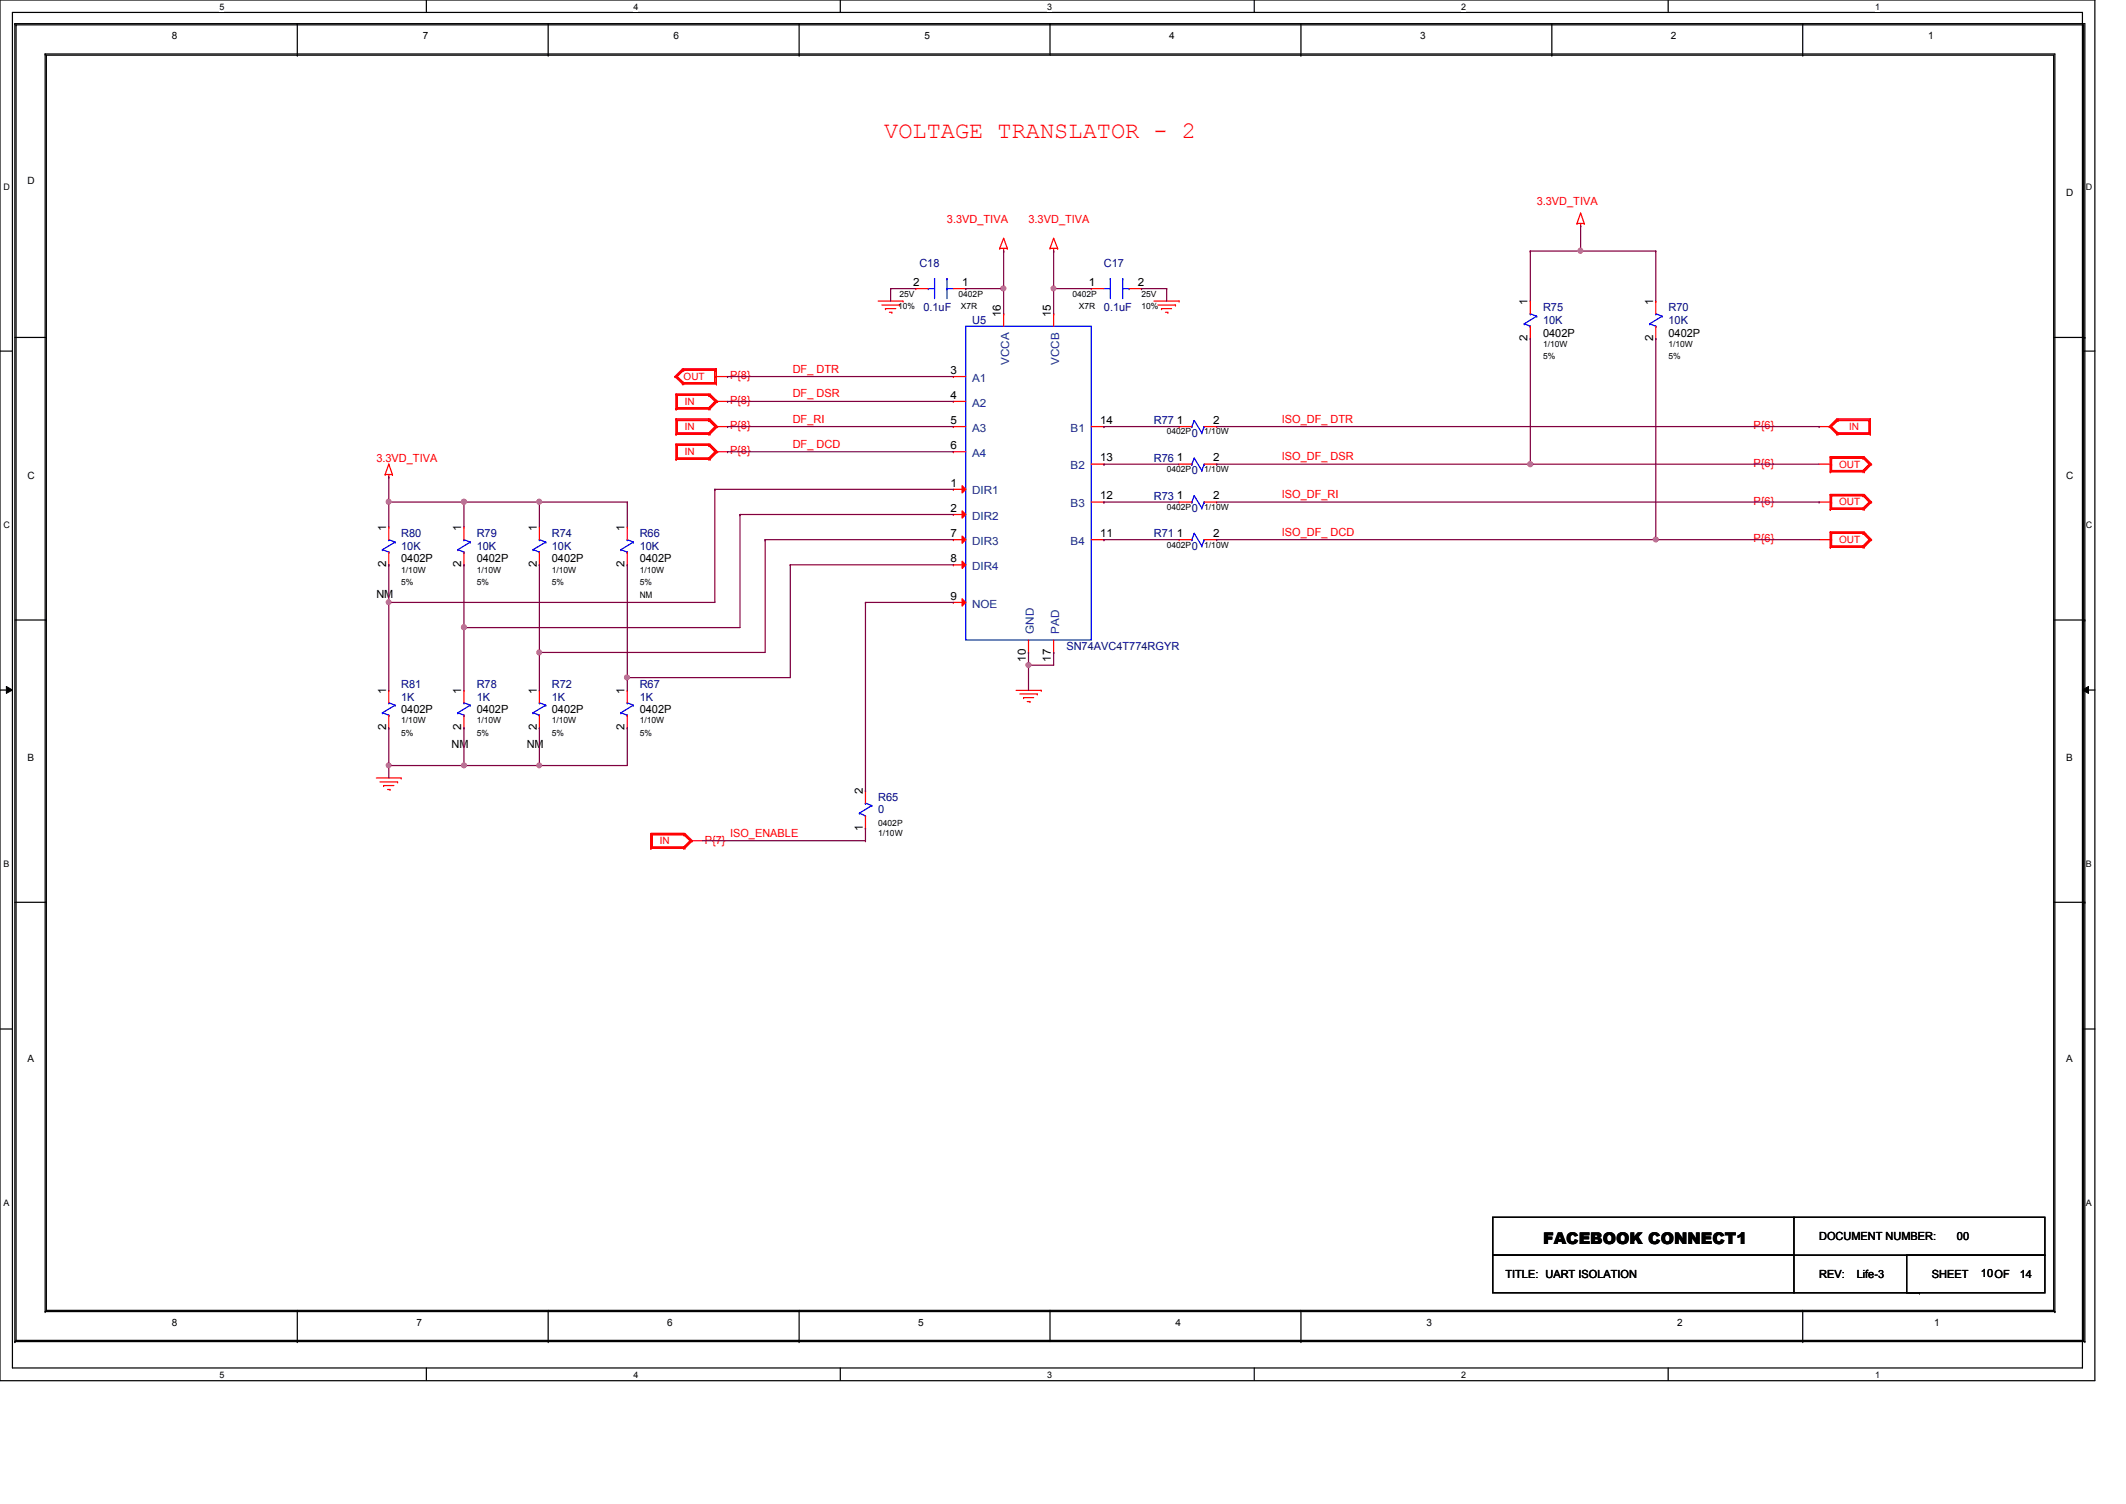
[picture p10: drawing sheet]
<svg xmlns="http://www.w3.org/2000/svg" width="297mm" height="210mm" viewBox="0 0 297 210" stroke-linecap="round" stroke-linejoin="round" font-family="sans-serif">
<path d="M0 0h292.7v192.8h-292.7zM1.7 1.7h289.2v189.3h-289.2z" fill="none" stroke="#000" stroke-width=".17"/>
<g fill="#fff">
<path d="M30.6 .2h.7v1.4h-.7z"/>
<path d="M30.6 191.2h.7v1.4h-.7z"/>
</g>
<path d="M59.6 0v1.7M59.6 191v1.7" fill="none" stroke="#000" stroke-width=".17"/>
<g fill="#fff">
<path d="M88.5 .2h.7v1.4h-.7z"/>
<path d="M88.5 191.2h.7v1.4h-.7z"/>
</g>
<path d="M117.4 0v1.7M117.4 191v1.7" fill="none" stroke="#000" stroke-width=".17"/>
<g fill="#fff">
<path d="M146.3 .2h.7v1.4h-.7z"/>
<path d="M146.3 191.2h.7v1.4h-.7z"/>
</g>
<path d="M175.2 0v1.7M175.2 191v1.7" fill="none" stroke="#000" stroke-width=".17"/>
<g fill="#fff">
<path d="M204.1 .2h.7v1.4h-.7z"/>
<path d="M204.1 191.2h.7v1.4h-.7z"/>
</g>
<path d="M233 0v1.7M233 191v1.7" fill="none" stroke="#000" stroke-width=".17"/>
<g fill="#fff">
<path d="M262 .2h.6v1.4h-.6z"/>
<path d="M262 191.2h.6v1.4h-.6z"/>
<path d="M.5 25.4h.9v1.4h-.9z"/>
<path d="M291.4 25.4h.9v1.4h-.9z"/>
<path d="M.5 72.6h.9v1.4h-.9z"/>
<path d="M291.4 72.6h.9v1.4h-.9z"/>
</g>
<path d="M0 49h1.7M290.9 49h1.8" fill="none" stroke="#000" stroke-width=".17"/>
<g fill="#fff">
<path d="M.5 120h.8v1.4h-.8z"/>
<path d="M291.4 120h.8v1.4h-.8z"/>
</g>
<path d="M0 96.4h1.7M290.9 96.4h1.8" fill="none" stroke="#000" stroke-width=".17"/>
<path d="M.9 95.8l.8 .6-.8 .4zM290.9 96.4l.9-.6v1z" fill="#000"/>
<path d="M.9 95.8l.8 .6-.8 .4zM290.9 96.4l.9-.6v1z" fill="none" stroke="#000" stroke-width=".14"/>
<g fill="#fff">
<path d="M.5 167.3h.8v1.4h-.8z"/>
<path d="M291.4 167.3h.8v1.4h-.8z"/>
</g>
<g fill="none" stroke="#000" stroke-width=".17">
<path d="M2.1 3.3h.1M2.1 3.3h289.2v184M2.1 3.3v184M2.2 3.5h.1M2.2 3.5v183.7M2.2 3.5h288.9v183.7M6.3 7.5h.1M6.3 7.5v175.6M6.3 7.5h280.8v175.6M6.5 7.7h.1M6.5 7.7h280.4v175.3M6.5 7.7v175.3"/>
<path d="M41.5 7.7h.1M41.5 3.3v4.4M76.6 7.7h.1M76.6 3.3v4.4M111.6 7.7h.1M111.6 3.3v4.4M146.7 3.3h.1M146.7 3.3v4.4M181.7 7.7h.1M181.7 3.3v4.4M216.8 7.7h.1M216.8 3.3v4.4"/>
<path d="M251.8 7.7h.1M251.8 3.3v4.4M2.1 47.1h4.4M6.5 47.1h.1M286.9 47.1h4.4M291.3 47.1h.1M2.1 86.6h4.4M6.5 86.6h.1M286.9 86.6h4.4M291.3 86.6h.1M2.1 126h4.4M6.5 126h.1"/>
<path d="M286.9 126h4.4M291.3 126h.1M0 143.7h1.7M290.9 143.7h1.8M208.5 170h77.2v5.3h-77.2zM208.5 175.3h42.1v5.2h-42.1zM250.6 170h.1M250.6 170v5.3M266.4 175.3h19.3v5.2h-19.3zM2.1 187.3h.1M2.1 187.3h289.2M2.2 187.2h.1"/>
<path d="M2.2 187.2h288.9M6.3 183.1h.1M6.3 183.1h280.8M6.5 183h.1M6.5 183h280.4M41.5 187.3h.1M41.5 183v4.3M76.6 187.3h.1M76.6 183v4.3M111.6 187.3h.1M111.6 183v4.3M146.7 183h.1"/>
<path d="M146.7 183v4.3M181.7 187.3h.1M181.7 183v4.3M250.6 180.5h17.5M251.8 187.3h.1M251.8 183v4.3M268.1 180.5h.1M286.9 183h.1M287.1 183.1h.1M291.1 187.2h.1M291.3 187.3h.1"/>
</g>
<g fill="none" stroke="#f00" stroke-width=".17">
<path d="M139.7 34.7h.1M139.7 34.7h1M140.2 35.1h.1M140.2 33.3h.1M140.2 34.7v.4M140.2 33.3l-.5 1.4M140.2 33.3l.5 1.4M140.7 34.7h.1M146.7 34.7h.1M146.7 34.7h1M147.2 35.1h.1M147.2 33.3h.1"/>
<path d="M147.2 34.7v.4M147.2 33.3l-.5 1.4M147.2 33.3l.5 1.4M147.7 34.7h.1M220.3 31.2h.1M220.3 31.2h1M220.8 31.5h.1M220.8 29.8h.1M220.8 31.2v.3M220.8 29.8l-.5 1.4M220.8 29.8l.5 1.4M221.3 31.2h.1"/>
<path d="M94.3 52.6h.1M94.3 52.6l1 1M94.4 58.5h.1M94.4 55h.1M94.4 57.1h.1M94.4 52.6h.1M94.4 58.5h4.8M94.4 55v2.1M94.4 58.5v2.1M94.4 55h4.8M94.4 57.1h4.8M94.4 52.6l1.1 1"/>
<path d="M94.4 52.6l1.1 .8M94.6 58.7h.1M94.6 55.2h.1M94.6 56.9h.1M94.6 52.6h.1M94.6 58.7h4.4M94.6 55.2v1.7M94.6 58.7v1.8M94.6 55.2h4.4M94.6 56.9h4.4M94.6 52.6l.9 .8M95.3 51.5h.1"/>
<path d="M95.3 53.6h.1M95.3 51.5h4.8M95.3 53.6h4.8M95.3 51.5l-1 1.1M95.5 51.7h.1M95.5 53.4h.1M95.5 51.5h.1M95.5 53.6h.1M95.5 51.7l-.9 .9M95.5 51.7h4.4M95.5 53.4h4.4M95.5 51.7l-1.1 .9"/>
<path d="M95.5 51.5l-1.1 1.1M99 58.7h.1M99 58.5h.1M99 55.2h.1M99 56.9h.1M99 55h.1M99 57.1h.1M99 58.7l.9 .9M99 58.7l1.1 .9M99 58.5l1.1 1.1M99 55.2l.9 .8M99 55.2l1.1 .8"/>
<path d="M99 55l1.1 1M99.2 58.5h.1M99.2 55h.1M99.2 57.1h.1M99.2 58.5l1 1.1M99.2 55l1 1M99.9 59.6h.1M99.9 56h.1M99.9 52.6h.1M99.9 51.7h.1M99.9 53.4h.1M99.9 59.6h1.7"/>
<path d="M99.9 59.6l-.9 .9M99.9 56h1.7M99.9 56l-.9 .9M99.9 52.6h1.7M99.9 51.7v1.7M100.1 59.6h.1M100.1 56h.1M100.1 51.5h.1M100.1 53.6h.1M100.1 59.6l-1.1 1M100.1 59.6l-1.1 .9M100.1 56l-1.1 1.1"/>
<path d="M100.1 56l-1.1 .9M100.1 51.5v2.1M100.2 59.6h.1M100.2 56h.1M100.2 59.6l-1 1M100.2 56l-1 1.1M122.7 42h3.5M123.2 42.6h2.4M123.7 43.1h.1M123.7 43.1h1.4M124.2 43.6h.4M124.6 43.6h.1"/>
<path d="M125.6 42.6h.1M126.2 42h.1M127.9 40.3h.1M127.9 40.3h1.8M133.2 40.3h1.7M134.9 40.3h.1M161.2 42h3.5M161.8 42.6h2.4M162.3 43.1h.1M162.3 43.1h1.4M162.8 43.6h.4M163.2 43.6h.1"/>
<path d="M164.2 42.6h.1M164.7 42h.1M164.7 59.6h.1M164.7 59.6h1.8M168.2 59.6h1.8M170 59.6h.1M213.8 42h.1M213.8 47.3h.1M213.8 42v1.8M213.8 45.6v1.7M254.1 59.6h1.8M255.5 59.6h.1"/>
<path d="M255.5 59.6l1.1 1M255.7 59.6h.1M255.7 59.6l1.1 1M255.7 59.6l1.1 .9M255.9 59.6h.1M255.9 59.6l.9 .9M256.6 58.5h.1M256.6 58.5h4.7M256.6 58.5l-1.1 1.1M256.8 58.7h.1M256.8 58.5h.1M256.8 58.7h4.3"/>
<path d="M256.8 58.7l-.9 .9M256.8 58.7l-1.1 .9M256.8 58.5l-1.1 1.1M261.1 58.7h.1M261.1 58.7v1.8M261.3 58.5h.1M261.3 58.5v2.1M53.8 66.3h.1M53.8 66.3h1M54.3 66.6h.1M54.3 64.8h.1M54.3 73.6h.1"/>
<path d="M54.3 78.9h.1M54.3 66.3v.3M54.3 73.6v1.8M54.3 77.1v1.8M54.3 64.8l-.5 1.5M54.3 64.8l.5 1.5M54.8 66.3h.1M87.6 73.6h.1M87.6 78.9h.1M87.6 73.6v1.8M87.6 77.1v1.8M94.4 60.6h.1"/>
<path d="M94.4 62h.1M94.4 64.1h.1M94.4 62v2.1M94.4 60.6h4.8M94.4 62h4.8M94.4 64.1h4.8M94.6 60.5h.1M94.6 62.2h.1M94.6 64h.1M94.6 62.2v1.8M94.6 60.5h4.4M94.6 64h4.4"/>
<path d="M94.6 62.2h4.4M99 60.5h.1M99 60.6h.1M99 62.2h.1M99 64h.1M99 62h.1M99 64.1h.1M99 62.2l.9 .9M99 62.2l1.1 .9M99 62l1.1 1.1M99.2 60.6h.1M99.2 62h.1"/>
<path d="M99.2 64.1h.1M99.2 62l1 1.1M99.9 63.1h.1M99.9 63.1h1.7M99.9 63.1l-.9 .9M100.1 63.1h.1M100.1 63.1l-1.1 1M100.1 63.1l-1.1 .9M100.2 63.1h.1M100.2 63.1l-1 1M164.7 75.4h.1M164.7 64.8h.1"/>
<path d="M164.7 64.8h1.8M164.7 75.4h1.8M168.2 64.8h1.8M168.2 75.4h1.8M170 75.4h.1M170 64.8h.1M254.1 64.8h1.8M254.1 70.1h1.8M254.1 75.4h1.8M255.7 63.8h.1M255.7 65.9h.1M255.7 69h.1"/>
<path d="M255.7 71.1h.1M255.7 74.3h.1M255.7 76.4h.1M255.7 63.8h4.7M255.7 63.8v2.1M255.7 69v2.1M255.7 74.3v2.1M255.7 65.9h4.7M255.7 69h4.7M255.7 71.1h4.7M255.7 74.3h4.7M255.7 76.4h4.7"/>
<path d="M255.9 64.8h.1M255.9 64h.1M255.9 65.7h.1M255.9 70.1h.1M255.9 69.2h.1M255.9 71h.1M255.9 75.4h.1M255.9 74.5h.1M255.9 76.2h.1M255.9 64h4.4M255.9 64v1.7M255.9 69.2v1.8"/>
<path d="M255.9 74.5v1.7M255.9 65.7h4.4M255.9 69.2h4.4M255.9 71h4.4M255.9 74.5h4.4M255.9 76.2h4.4M256.6 60.6h.1M256.6 60.6h4.7M256.8 60.5h.1M256.8 60.6h.1M256.8 60.5h4.3M260.3 64h.1"/>
<path d="M260.3 65.7h.1M260.3 63.8h.1M260.3 65.9h.1M260.3 69.2h.1M260.3 71h.1M260.3 69h.1M260.3 71.1h.1M260.3 74.5h.1M260.3 76.2h.1M260.3 74.3h.1M260.3 76.4h.1M260.3 64l.8 .8"/>
<path d="M260.3 64l1 .8M260.3 63.8l1 1M260.3 69.2l.8 .9M260.3 69.2l1 .9M260.3 69l1 1.1M260.3 74.5l.8 .9M260.3 74.5l1 .9M260.3 74.3l1 1.1M260.4 63.8h.1M260.4 65.9h.1M260.4 69h.1M260.4 71.1h.1"/>
<path d="M260.4 74.3h.1M260.4 76.4h.1M260.4 63.8l1.1 1M260.4 69l1.1 1.1M260.4 74.3l1.1 1.1M261.1 64.8h.1M261.1 70.1h.1M261.1 60.5h.1M261.1 75.4h.1M261.1 64.8l-.8 .9M261.1 70.1l-.8 .9M261.1 75.4l-.8 .8"/>
<path d="M261.3 64.8h.1M261.3 70.1h.1M261.3 60.6h.1M261.3 75.4h.1M261.3 64.8l-1 1.1M261.3 64.8l-1 .9M261.3 70.1l-1 1M261.3 70.1l-1 .9M261.3 75.4l-1 1M261.3 75.4l-1 .8M261.5 64.8h.1M261.5 70.1h.1"/>
<path d="M261.5 75.4h.1M261.5 64.8l-1.1 1.1M261.5 70.1l-1.1 1M261.5 75.4l-1.1 1M54.3 96.4h.1M54.3 96.4v1.7M54.3 99.9v1.7M64.8 96.4h.1M64.8 96.4v1.7M64.8 99.9v1.7M75.4 96.4h.1M75.4 96.4v1.7"/>
<path d="M75.4 99.9v1.7M141.9 96.4h3.6M142.5 96.9h2.4M143 97.4h.1M143 97.4h1.4M143.5 98h.4M143.9 98h.1M144.9 96.9h.1M145.5 96.4h.1M52.6 108.6h3.4M53.1 109.2h2.4M53.6 109.7h.1"/>
<path d="M53.6 109.7h1.4M54.1 110.2h.4M54.3 101.6h.1M54.5 110.2h.1M55.5 109.2h.1M56 108.6h.1M64.8 101.6h.1M75.4 101.6h.1M90.9 116.4h.1M90.9 118.4h.1M90.9 116.4h4.8M90.9 116.4v2"/>
<path d="M90.9 118.4h4.8M91.1 116.5h.1M91.1 118.3h.1M91.1 116.5h4.4M91.1 116.5v1.8M91.1 118.3h4.4M95.5 116.5h.1M95.5 118.3h.1M95.5 116.4h.1M95.5 118.4h.1M95.5 116.5l.9 .9M95.5 116.5l1.1 .9"/>
<path d="M95.5 116.4l1.1 1M95.7 116.4h.1M95.7 118.4h.1M95.7 116.4l1 1M96.4 117.4h.1M96.4 117.4h1.7M96.4 117.4l-.9 .9M96.6 117.4h.1M96.6 117.4l-1.1 1M96.6 117.4l-1.1 .9M96.7 117.4h.1M96.7 117.4l-1 1"/>
<path d="M120.9 115.7h.1M120.9 110.4h.1M120.9 110.4v1.7M120.9 113.9v1.8"/>
</g>
<g fill="none" stroke="#00f" stroke-width=".17">
<path d="M130.6 38.9h.1M130.6 38.9v2.8M132.3 38.9h.1M132.3 38.9v2.8M129.7 40.3h.1M129.7 40.3h.9M132.3 40.3h.1M132.3 40.3h.9M134.9 45.6h17.5v43.8h-17.5zM166.5 59.6h.1M166.8 58.7h.1M166.8 58.7l-.3 .9"/>
<path d="M166.8 58.7l1.1 1.8M168.2 59.6h.1M168.2 59.6l-.3 .9M212.9 45.2h.1M212.9 45.2l.9 .4M213.8 45.6h.1M213.8 43.8h.1M213.8 43.8l.9 .4M214.7 44.2h.1M214.7 44.2l-1.8 1M53.4 76.8h.1M53.4 76.8l.9 .3"/>
<path d="M54.3 77.1h.1M54.3 75.4h.1M54.3 75.4l.9 .3M55.2 75.7h.1M55.2 75.7l-1.8 1.1M86.7 76.8h.1M86.7 76.8l.9 .3M87.6 77.1h.1M87.6 75.4h.1M87.6 75.4l.9 .3M88.5 75.7h.1M88.5 75.7l-1.8 1.1"/>
<path d="M166.5 75.4h.1M166.5 64.8h.1M166.8 74.5h.1M166.8 64h.1M166.8 74.5l-.3 .9M166.8 74.5l1.1 1.7M166.8 64l-.3 .8M166.8 64l1.1 1.7M167.9 76.2h.1M167.9 60.5h.1M167.9 65.7h.1M168.2 75.4h.1"/>
<path d="M168.2 64.8h.1M168.2 75.4l-.3 .8M168.2 64.8l-.3 .9M53.4 99.5h.1M53.4 99.5l.9 .4M54.3 99.9h.1M54.3 98.1h.1M54.3 98.1l.9 .4M55.2 98.5h.1M55.2 98.5l-1.8 1M64 99.5h.1M64 99.5l.8 .4"/>
<path d="M64.8 99.9h.1M64.8 98.1h.1M64.8 98.1l.9 .4M65.7 98.5h.1M65.7 98.5l-1.7 1M74.5 99.5h.1M74.5 99.5l.9 .4M75.4 99.9h.1M75.4 98.1h.1M75.4 98.1l.8 .4M76.2 98.5h.1M76.2 98.5l-1.7 1"/>
<path d="M120.1 113.5h.1M120.1 113.5l.8 .4M120.9 112.1h.1M120.9 113.9h.1M120.9 112.1l.9 .4M121.8 112.5h.1M121.8 112.5l-1.7 1"/>
</g>
<path d="M134.4 67.8l.5 .5-.5 .5z" fill="#f00"/>
<path d="M133.2 68.3h.1M133.2 68.3h1.7M134.4 67.8l.5 .5-.5 .5z" fill="none" stroke="#f00" stroke-width=".17"/>
<path d="M134.4 71.3l.5 .5-.5 .5z" fill="#f00"/>
<path d="M133.2 52.6h.1M133.2 56h.1M133.2 59.6h.1M133.2 52.6h1.7M133.2 56h1.7M133.2 59.6h1.7M133.2 71.8h.1M133.2 63.1h.1M133.2 71.8h1.7M133.2 63.1h1.7M134.4 71.3l.5 .5-.5 .5z" fill="none" stroke="#f00" stroke-width=".17"/>
<path d="M134.4 83.6l.5 .5-.5 .5z" fill="#f00"/>
<path d="M133.2 84.1h.1M133.2 84.1h1.7M134.4 83.6l.5 .5-.5 .5z" fill="none" stroke="#f00" stroke-width=".17"/>
<path d="M134.4 74.8l.5 .6-.5 .5z" fill="#f00"/>
<path d="M133.2 75.4h.1M133.2 75.4h1.7M134.4 74.8l.5 .6-.5 .5z" fill="none" stroke="#f00" stroke-width=".17"/>
<path d="M134.4 78.4l.5 .5-.5 .5z" fill="#f00"/>
<g fill="none" stroke="#f00" stroke-width=".17">
<path d="M140.2 43.8h.1M140.2 43.8v1.8M147.2 43.8h.1M147.2 43.8v1.8M152.4 40.3h.1M152.4 59.6h1.8M152.4 40.3h1.8M154.2 59.6h.1M157.7 40.3h1.8M159.5 40.3h.1M231.3 42h.1M231.3 47.3h.1"/>
<path d="M231.3 42v1.8M231.3 45.6v1.7M64.8 73.6h.1M64.8 78.9h.1M64.8 73.6v1.8M64.8 77.1v1.8M75.4 73.6h.1M75.4 78.9h.1M75.4 73.6v1.8M75.4 77.1v1.8M133.2 78.9h.1M133.2 78.9h1.7"/>
<path d="M134.4 78.4l.5 .5-.5 .5zM152.4 75.4h1.8M152.4 70.1h1.8M152.4 64.8h1.8M154.2 75.4h.1M154.2 70.1h.1M154.2 64.8h.1M164.7 70.1h.1M164.7 70.1h1.8M168.2 70.1h1.8M170 70.1h.1M87.6 96.4h.1"/>
<path d="M87.6 96.4v1.7M87.6 99.9v1.7M143.7 91.1h.1M143.7 89.4v1.7M147.2 91.1h.1M147.2 89.4v1.7M87.6 101.6h.1"/>
</g>
<g fill="none" stroke="#00f" stroke-width=".17">
<path d="M155.1 38.9h.1M155.1 38.9v2.8M156.8 38.9h.1M156.8 38.9v2.8M154.2 40.3h.9M155.1 40.3h.1M156.8 40.3h.9M157.7 40.3h.1M230.5 45.2h.1M230.5 45.2l.8 .4M231.3 45.6h.1M231.3 43.8h.1"/>
<path d="M231.3 43.8l.9 .4M232.2 44.2h.1M232.2 44.2l-1.7 1M64 76.8h.1M64 76.8l.8 .3M64.8 77.1h.1M64.8 75.4h.1M64.8 75.4l.9 .3M65.7 75.7h.1M65.7 75.7l-1.7 1.1M74.5 76.8h.1M74.5 76.8l.9 .3"/>
<path d="M75.4 77.1h.1M75.4 75.4h.1M75.4 75.4l.8 .3M76.2 75.7h.1M76.2 75.7l-1.7 1.1M166.5 70.1h.1M166.8 69.2h.1M166.8 69.2l-.3 .9M166.8 69.2l1.1 1.8M167.9 71h.1M168.2 70.1h.1M168.2 70.1l-.3 .9"/>
<path d="M86.7 99.5h.1M86.7 99.5l.9 .4M87.6 99.9h.1M87.6 98.1h.1M87.6 98.1l.9 .4M88.5 98.5h.1M88.5 98.5l-1.8 1"/>
</g>
<path d="M101.6 59.6h.1M101.6 59.6h31.6M101.6 63.1h.1M101.6 63.1h31.6M143.7 92.9h.1M143.7 92.9v3.5M147.2 91.1h.1M147.2 91.1v1.8h-3.5" fill="none" stroke="#800040" stroke-width=".17"/>
<circle cx="143.7" cy="92.9" r=".33" fill="#f0f"/>
<circle cx="143.7" cy="92.9" r=".33" fill="none" stroke="#f0f" stroke-width=".17"/>
<g fill="none" stroke="#800040" stroke-width=".17">
<path d="M140.2 35.1h.1M140.2 35.1v5.2M154.2 59.6h.1M154.2 59.6h10.5M170 59.6h84.1M254.1 59.6h.1M154.2 64.8h.1M154.2 70.1h.1M154.2 75.4h.1M154.2 64.8h10.5M154.2 75.4h10.5M154.2 70.1h10.5"/>
<path d="M170 64.8h.1M170 75.4h.1M170 64.8h43.8M170 75.4h61.3M170 70.1h84.1M254.1 70.1h.1"/>
</g>
<circle cx="140.2" cy="40.3" r=".33" fill="#f0f"/>
<circle cx="140.2" cy="40.3" r=".33" fill="none" stroke="#f0f" stroke-width=".17"/>
<path d="M147.2 35.1h.1M147.2 35.1v5.2M147.2 40.3h.1M147.2 40.3h5.2M159.5 40.3h.1M159.5 40.3h3.5M163 40.3h.1M163 40.3v1.7" fill="none" stroke="#800040" stroke-width=".17"/>
<circle cx="147.2" cy="40.3" r=".32" fill="#f0f"/>
<circle cx="147.2" cy="40.3" r=".32" fill="none" stroke="#f0f" stroke-width=".17"/>
<g fill="none" stroke="#800040" stroke-width=".17">
<path d="M124.4 40.3h.1M124.4 40.3v1.7M124.4 40.3h3.5M134.9 40.3h.1M134.9 40.3h5.3M140.2 40.3h.1M140.2 40.3v3.5M147.2 40.3h.1M147.2 40.3v3.5M54.3 66.6h.1M54.3 78.9h.1M54.3 66.6v3.5"/>
<path d="M54.3 78.9v5.2M64.8 70.1h.1M64.8 78.9h.1M64.8 70.1v3.5M64.8 78.9v8.7M75.4 70.1h.1M75.4 78.9h.1M75.4 70.1v3.5M75.4 78.9v12.2M143.7 91.1h.1M143.7 91.1v1.8"/>
</g>
<circle cx="75.3" cy="91.1" r=".33" fill="#f0f"/>
<circle cx="75.3" cy="91.1" r=".33" fill="none" stroke="#f0f" stroke-width=".17"/>
<path d="M87.6 70.1h.1M87.6 78.9h.1M87.6 70.1v3.5M87.6 78.9v15.7" fill="none" stroke="#800040" stroke-width=".17"/>
<circle cx="87.6" cy="94.6" r=".33" fill="#f0f"/>
<circle cx="87.6" cy="94.6" r=".33" fill="none" stroke="#f0f" stroke-width=".17"/>
<path d="M54.3 70.1h.1M54.3 70.1h10.5M99.9 68.3h.1M99.9 68.3h33.3M99.9 68.3v15.8" fill="none" stroke="#800040" stroke-width=".17"/>
<circle cx="54.3" cy="70.1" r=".33" fill="#f0f"/>
<circle cx="54.3" cy="70.1" r=".33" fill="none" stroke="#f0f" stroke-width=".17"/>
<path d="M54.3 70.1h.1M54.3 70.1v3.5M64.8 70.1h.1M64.8 70.1h10.6" fill="none" stroke="#800040" stroke-width=".17"/>
<circle cx="75.3" cy="70.1" r=".33" fill="#f0f"/>
<circle cx="75.3" cy="70.1" r=".33" fill="none" stroke="#f0f" stroke-width=".17"/>
<circle cx="64.8" cy="70.1" r=".34" fill="#f0f"/>
<circle cx="64.8" cy="70.1" r=".34" fill="none" stroke="#f0f" stroke-width=".17"/>
<path d="M75.4 70.1h.1M75.4 70.1h12.2M54.3 84.1h.1M54.3 84.1h45.6" fill="none" stroke="#800040" stroke-width=".17"/>
<circle cx="54.3" cy="84.1" r=".32" fill="#f0f"/>
<circle cx="54.3" cy="84.1" r=".32" fill="none" stroke="#f0f" stroke-width=".17"/>
<path d="M103.4 71.8h.1M103.4 71.8v15.8h-38.6M103.4 71.8h29.8M106.9 75.4h.1M106.9 75.4h26.3M106.9 75.4v15.7M54.3 84.1h.1M54.3 84.1v12.3M64.8 87.6h.1" fill="none" stroke="#800040" stroke-width=".17"/>
<circle cx="64.8" cy="87.6" r=".34" fill="#f0f"/>
<circle cx="64.8" cy="87.6" r=".34" fill="none" stroke="#f0f" stroke-width=".17"/>
<g fill="none" stroke="#800040" stroke-width=".17">
<path d="M110.4 78.9h.1M110.4 78.9h22.8M110.4 78.9v15.7h-22.8M64.8 87.6h.1M64.8 87.6v8.8M75.4 91.1h.1M75.4 91.1h31.5M75.4 91.1v5.3M87.6 94.6h.1M87.6 94.6v1.8M54.3 106.9h.1M54.3 106.9h10.5"/>
<path d="M87.6 101.6h.1M87.6 101.6v5.3"/>
</g>
<circle cx="54.3" cy="106.9" r=".32" fill="#f0f"/>
<circle cx="54.3" cy="106.9" r=".32" fill="none" stroke="#f0f" stroke-width=".17"/>
<path d="M54.3 101.6h.1M54.3 101.6v5.3M64.8 101.6h.1M64.8 106.9h.1M64.8 101.6v5.3M64.8 106.9h10.6" fill="none" stroke="#800040" stroke-width=".17"/>
<circle cx="75.3" cy="106.9" r=".32" fill="#f0f"/>
<circle cx="75.3" cy="106.9" r=".32" fill="none" stroke="#f0f" stroke-width=".17"/>
<circle cx="64.8" cy="106.9" r=".33" fill="#f0f"/>
<circle cx="64.8" cy="106.9" r=".33" fill="none" stroke="#f0f" stroke-width=".17"/>
<g fill="none" stroke="#800040" stroke-width=".17">
<path d="M101.6 56h.1M101.6 52.6h.1M101.6 56h31.6M101.6 52.6h31.6M213.8 47.3h.1M213.8 47.3v17.5M120.9 84.1h.1M120.9 84.1h12.3M120.9 84.1v26.3M54.3 106.9h.1M54.3 106.9v1.7M75.4 101.6h.1"/>
<path d="M75.4 106.9h.1M75.4 101.6v5.3M75.4 106.9h12.2M120.9 110.4h.1"/>
</g>
<circle cx="213.8" cy="64.8" r=".34" fill="#f0f"/>
<circle cx="213.8" cy="64.8" r=".34" fill="none" stroke="#f0f" stroke-width=".17"/>
<path d="M231.3 47.3h.1M231.3 47.3v28.1M213.8 64.8h.1M213.8 64.8h40.3" fill="none" stroke="#800040" stroke-width=".17"/>
<circle cx="231.3" cy="75.3" r=".33" fill="#f0f"/>
<circle cx="231.3" cy="75.3" r=".33" fill="none" stroke="#f0f" stroke-width=".17"/>
<path d="M213.8 35.1h.1M213.8 35.1v6.9M213.8 35.1h17.5M220.8 35.1h.1M231.3 35.1h.1M231.3 35.1v6.9M231.3 75.4h.1M231.3 75.4h22.8" fill="none" stroke="#800040" stroke-width=".17"/>
<circle cx="220.8" cy="35" r=".33" fill="#f0f"/>
<circle cx="220.8" cy="35" r=".33" fill="none" stroke="#f0f" stroke-width=".17"/>
<path d="M220.8 31.5h.1M220.8 31.5v3.6M98.1 117.4h22.8M120.9 117.4h.1M120.9 115.7h.1M120.9 115.7v1.7" fill="none" stroke="#800040" stroke-width=".17"/>
<circle cx="143.7" cy="92.9" r=".33" fill="#f0f"/>
<circle cx="143.7" cy="92.9" r=".33" fill="none" stroke="#f0f" stroke-width=".17"/>
<circle cx="140.2" cy="40.3" r=".33" fill="#f0f"/>
<circle cx="140.2" cy="40.3" r=".33" fill="none" stroke="#f0f" stroke-width=".17"/>
<circle cx="147.2" cy="40.3" r=".32" fill="#f0f"/>
<circle cx="147.2" cy="40.3" r=".32" fill="none" stroke="#f0f" stroke-width=".17"/>
<circle cx="75.3" cy="91.1" r=".33" fill="#f0f"/>
<circle cx="75.3" cy="91.1" r=".33" fill="none" stroke="#f0f" stroke-width=".17"/>
<circle cx="87.6" cy="94.6" r=".33" fill="#f0f"/>
<circle cx="87.6" cy="94.6" r=".33" fill="none" stroke="#f0f" stroke-width=".17"/>
<circle cx="54.3" cy="70.1" r=".33" fill="#f0f"/>
<circle cx="54.3" cy="70.1" r=".33" fill="none" stroke="#f0f" stroke-width=".17"/>
<circle cx="75.3" cy="70.1" r=".33" fill="#f0f"/>
<circle cx="75.3" cy="70.1" r=".33" fill="none" stroke="#f0f" stroke-width=".17"/>
<circle cx="64.8" cy="70.1" r=".34" fill="#f0f"/>
<circle cx="64.8" cy="70.1" r=".34" fill="none" stroke="#f0f" stroke-width=".17"/>
<circle cx="54.3" cy="84.1" r=".32" fill="#f0f"/>
<circle cx="54.3" cy="84.1" r=".32" fill="none" stroke="#f0f" stroke-width=".17"/>
<circle cx="64.8" cy="87.6" r=".34" fill="#f0f"/>
<circle cx="64.8" cy="87.6" r=".34" fill="none" stroke="#f0f" stroke-width=".17"/>
<circle cx="54.3" cy="106.9" r=".32" fill="#f0f"/>
<circle cx="54.3" cy="106.9" r=".32" fill="none" stroke="#f0f" stroke-width=".17"/>
<circle cx="75.3" cy="106.9" r=".32" fill="#f0f"/>
<circle cx="75.3" cy="106.9" r=".32" fill="none" stroke="#f0f" stroke-width=".17"/>
<circle cx="64.8" cy="106.9" r=".33" fill="#f0f"/>
<circle cx="64.8" cy="106.9" r=".33" fill="none" stroke="#f0f" stroke-width=".17"/>
<circle cx="213.8" cy="64.8" r=".34" fill="#f0f"/>
<circle cx="213.8" cy="64.8" r=".34" fill="none" stroke="#f0f" stroke-width=".17"/>
<circle cx="231.3" cy="75.3" r=".33" fill="#f0f"/>
<circle cx="231.3" cy="75.3" r=".33" fill="none" stroke="#f0f" stroke-width=".17"/>
<circle cx="220.8" cy="35" r=".33" fill="#f0f"/>
<circle cx="220.8" cy="35" r=".33" fill="none" stroke="#f0f" stroke-width=".17"/>
<text font-size="3.3" fill="#f00" x="123.5" y="19.3">VOLTAGE TRANSLATOR - 2</text>
<text font-size="2.2" x="215.6" y="173.7">FACEBOOK CONNECT1</text>
<g font-size="1.6" fill="#f00">
<text x="214.7" y="28.6">3.3VD_TIVA</text>
<text x="132.3" y="31.2">3.3VD_TIVA</text>
<text x="143.7" y="31.2">3.3VD_TIVA</text>
<text x="102" y="53">P{8}</text>
<text x="110.7" y="52">DF_ DTR</text>
<text x="102" y="59.9">P{8}</text>
<text x="102" y="56.5">P{8}</text>
<text x="110.7" y="59">DF_RI</text>
<text x="110.7" y="55.5">DF_ DSR</text>
<text x="179.1" y="59">ISO_DF_ DTR</text>
<text x="245" y="59.9">P{6}</text>
<text x="52.6" y="64.5">3.3VD_TIVA</text>
<text x="102" y="63.5">P{8}</text>
<text x="110.7" y="62.5">DF_ DCD</text>
<text x="179.1" y="64.3">ISO_DF_ DSR</text>
<text x="245" y="65.2">P{6}</text>
<text x="179.1" y="69.6">ISO_DF_RI</text>
<text x="245" y="70.5">P{6}</text>
<text x="179.1" y="74.8">ISO_DF_ DCD</text>
<text x="245" y="75.7">P{6}</text>
<text x="98.5" y="117.8">P{7}</text>
<text x="102" y="116.8">ISO_ENABLE</text>
</g>
<g font-size="1.6">
<text x="127.6" y="39.9">2</text>
<text x="134.4" y="39.9">1</text>
<text x="152.1" y="39.9">1</text>
<text x="159" y="39.9">2</text>
<text x="139.8" y="44.3" transform="rotate(-90 139.8 44.3)">16</text>
<text x="146.8" y="44.3" transform="rotate(-90 146.8 44.3)">15</text>
<text x="213.4" y="47.7" transform="rotate(-90 213.4 47.7)">2</text>
<text x="213.4" y="42.6" transform="rotate(-90 213.4 42.6)">1</text>
<text x="215.6" y="47">0402P</text>
<text x="230.9" y="47.7" transform="rotate(-90 230.9 47.7)">2</text>
<text x="230.9" y="42.6" transform="rotate(-90 230.9 42.6)">1</text>
<text x="233.1" y="47">0402P</text>
<text x="132.8" y="52.2">3</text>
<text x="132.8" y="55.7">4</text>
<text x="132.8" y="59.2">5</text>
<text x="153.7" y="59.2">14</text>
<text x="164.4" y="59.2">1</text>
<text x="169.5" y="59.2">2</text>
<text x="132.8" y="62.7">6</text>
<text x="153.7" y="64.4">13</text>
<text x="164.4" y="64.4">1</text>
<text x="169.5" y="64.4">2</text>
<text x="132.8" y="67.9">1</text>
<text x="132.8" y="71.5">2</text>
<text x="153.7" y="69.7">12</text>
<text x="164.4" y="69.7">1</text>
<text x="169.5" y="69.7">2</text>
<text x="53.9" y="74.1" transform="rotate(-90 53.9 74.1)">1</text>
<text x="64.4" y="74.1" transform="rotate(-90 64.4 74.1)">1</text>
<text x="75" y="74.1" transform="rotate(-90 75 74.1)">1</text>
<text x="87.2" y="74.1" transform="rotate(-90 87.2 74.1)">1</text>
<text x="132.8" y="75">7</text>
<text x="153.7" y="75">11</text>
<text x="164.4" y="75">1</text>
<text x="169.5" y="75">2</text>
<text x="52.6" y="83.4">NM</text>
<text x="53.9" y="79.2" transform="rotate(-90 53.9 79.2)">2</text>
<text x="56" y="78.5">0402P</text>
<text x="64.4" y="79.2" transform="rotate(-90 64.4 79.2)">2</text>
<text x="66.6" y="78.5">0402P</text>
<text x="75" y="79.2" transform="rotate(-90 75 79.2)">2</text>
<text x="77.1" y="78.5">0402P</text>
<text x="87.2" y="79.2" transform="rotate(-90 87.2 79.2)">2</text>
<text x="89.4" y="78.5">0402P</text>
<text x="132.8" y="83.7">9</text>
<text x="132.8" y="78.5">8</text>
<text x="143.3" y="92.4" transform="rotate(-90 143.3 92.4)">10</text>
<text x="146.8" y="92.4" transform="rotate(-90 146.8 92.4)">17</text>
<text x="53.9" y="102" transform="rotate(-90 53.9 102)">2</text>
<text x="53.9" y="96.9" transform="rotate(-90 53.9 96.9)">1</text>
<text x="56" y="99.6">0402P</text>
<text x="64.4" y="102" transform="rotate(-90 64.4 102)">2</text>
<text x="64.4" y="96.9" transform="rotate(-90 64.4 96.9)">1</text>
<text x="66.6" y="99.6">0402P</text>
<text x="75" y="102" transform="rotate(-90 75 102)">2</text>
<text x="75" y="96.9" transform="rotate(-90 75 96.9)">1</text>
<text x="77.1" y="99.6">0402P</text>
<text x="87.2" y="102" transform="rotate(-90 87.2 102)">2</text>
<text x="87.2" y="96.9" transform="rotate(-90 87.2 96.9)">1</text>
<text x="89.4" y="99.6">0402P</text>
<text x="63.1" y="104.5">NM</text>
<text x="73.6" y="104.5">NM</text>
<text x="120.5" y="110.9" transform="rotate(-90 120.5 110.9)">2</text>
<text x="120.5" y="116" transform="rotate(-90 120.5 116)">1</text>
<text x="254.1" y="173.2">DOCUMENT NUMBER:</text>
<text x="273.4" y="173.2">00</text>
<text x="210.3" y="178.4">TITLE: UART ISOLATION</text>
<text x="254.1" y="178.4">REV:</text>
<text x="259.4" y="178.4">Life-3</text>
<text x="269.9" y="178.4">SHEET</text>
<text x="276.7" y="178.3">10OF</text>
<text x="282.2" y="178.4">14</text>
</g>
<g font-size="1.6" fill="#000080">
<text x="128.4" y="37.3">C18</text>
<text x="154.2" y="37.3">C17</text>
<text x="129" y="43.5">0.1uF</text>
<text x="135.8" y="45.3">U5</text>
<text x="154.2" y="43.5">0.1uF</text>
<text x="215.6" y="43.5">R75</text>
<text x="215.6" y="45.3">10K</text>
<text x="233.1" y="43.5">R70</text>
<text x="233.1" y="45.3">10K</text>
<text x="161.2" y="59.3">R77</text>
<text x="161.2" y="64.5">R76</text>
<text x="166.5" y="61">0</text>
<text x="161.2" y="69.8">R73</text>
<text x="166.5" y="66.3">0</text>
<text x="166.5" y="71.5">0</text>
<text x="56" y="75">R80</text>
<text x="56" y="76.8">10K</text>
<text x="66.6" y="75">R79</text>
<text x="66.6" y="76.8">10K</text>
<text x="77.1" y="75">R74</text>
<text x="77.1" y="76.8">10K</text>
<text x="89.4" y="75">R66</text>
<text x="89.4" y="76.8">10K</text>
<text x="161.2" y="75">R71</text>
<text x="166.5" y="76.8">0</text>
<text x="149" y="90.8">SN74AVC4T774RGYR</text>
<text x="56" y="96.1">R81</text>
<text x="56" y="97.8">1K</text>
<text x="66.6" y="96.1">R78</text>
<text x="66.6" y="97.8">1K</text>
<text x="77.1" y="96.1">R72</text>
<text x="77.1" y="97.8">1K</text>
<text x="89.4" y="96.1">R67</text>
<text x="89.4" y="97.8">1K</text>
<text x="122.7" y="111.8">R65</text>
<text x="122.7" y="113.6">0</text>
</g>
<g font-size="1.6" fill="#004080">
<text x="135.8" y="53.3">A1</text>
<text x="141" y="51" transform="rotate(-90 141 51)">VCCA</text>
<text x="148" y="51" transform="rotate(-90 148 51)">VCCB</text>
<text x="135.8" y="56.8">A2</text>
<text x="135.8" y="60.3">A3</text>
<text x="135.8" y="63.8">A4</text>
<text x="149.6" y="65.5">B2</text>
<text x="149.6" y="60.3">B1</text>
<text x="135.8" y="69">DIR1</text>
<text x="149.6" y="70.8">B3</text>
<text x="135.8" y="72.6">DIR2</text>
<text x="135.8" y="76.1">DIR3</text>
<text x="149.6" y="76.1">B4</text>
<text x="135.8" y="79.6">DIR4</text>
<text x="135.8" y="84.8">NOE</text>
<text x="144.4" y="88.5" transform="rotate(-90 144.4 88.5)">GND</text>
<text x="148" y="88.5" transform="rotate(-90 148 88.5)">PAD</text>
</g>
<g font-size="1.4">
<text x="24" y="5.5">8</text>
<text x="59.1" y="5.5">7</text>
<text x="94.1" y="5.5">6</text>
<text x="129.2" y="5.5">5</text>
<text x="163.3" y="5.5">4</text>
<text x="198.4" y="5.5">3</text>
<text x="233.4" y="5.5">2</text>
<text x="269.4" y="5.5">1</text>
<text x="3.9" y="25.7">D</text>
<text x="288.6" y="27.4">D</text>
<text x="3.9" y="66.8">C</text>
<text x="288.6" y="66.8">C</text>
<text x="3.9" y="106.3">B</text>
<text x="288.6" y="106.3">B</text>
<text x="3.9" y="148.3">A</text>
<text x="288.6" y="148.3">A</text>
<text x="24" y="185.1">8</text>
<text x="58.2" y="185.1">7</text>
<text x="93.2" y="185.1">6</text>
<text x="128.3" y="185.1">5</text>
<text x="164.2" y="185.1">4</text>
<text x="199.3" y="185.1">3</text>
<text x="234.3" y="185.1">2</text>
<text x="270.2" y="185.1">1</text>
</g>
<g font-size="1.4" fill="#f00">
<text x="95.5" y="53">OUT</text>
<text x="95.7" y="56.5">IN</text>
<text x="95.7" y="60">IN</text>
<text x="95.7" y="63.5">IN</text>
<text x="256.9" y="65.3">OUT</text>
<text x="258.3" y="60">IN</text>
<text x="256.9" y="70.5">OUT</text>
<text x="256.9" y="75.8">OUT</text>
<text x="92.2" y="117.9">IN</text>
</g>
<g font-size="1.3">
<text x="30.6" y="1.4">5</text>
<text x="88.5" y="1.4">4</text>
<text x="146.3" y="1.4">3</text>
<text x="204.1" y="1.4">2</text>
<text x="262" y="1.4">1</text>
<text x=".5" y="26.5">D</text>
<text x="291.4" y="26.5">D</text>
<text x=".5" y="73.8">C</text>
<text x="291.4" y="73.8">C</text>
<text x="89.4" y="83.5">NM</text>
<text x=".5" y="121.1">B</text>
<text x="291.4" y="121.1">B</text>
<text x=".5" y="168.4">A</text>
<text x="291.4" y="168.4">A</text>
<text x="30.6" y="192.4">5</text>
<text x="88.5" y="192.4">4</text>
<text x="146.3" y="192.4">3</text>
<text x="204.1" y="192.4">2</text>
<text x="262" y="192.4">1</text>
</g>
<g font-size="1.2">
<text x="125.6" y="41.4">25V</text>
<text x="133.9" y="41.4">0402P</text>
<text x="149.8" y="41.4">0402P</text>
<text x="159.5" y="41.4">25V</text>
<text x="125.5" y="43.1">10%</text>
<text x="134.2" y="43.1">X7R</text>
<text x="150.7" y="43.1">X7R</text>
<text x="159.5" y="43.1">10%</text>
<text x="215.6" y="50.2">5%</text>
<text x="215.6" y="48.4">1/10W</text>
<text x="233.1" y="50.2">5%</text>
<text x="233.1" y="48.4">1/10W</text>
<text x="163" y="60.7">0402P</text>
<text x="163" y="65.9">0402P</text>
<text x="168.2" y="60.7">1/10W</text>
<text x="168.2" y="65.9">1/10W</text>
<text x="163" y="71.2">0402P</text>
<text x="168.2" y="71.2">1/10W</text>
<text x="163" y="76.5">0402P</text>
<text x="168.2" y="76.5">1/10W</text>
<text x="56" y="81.7">5%</text>
<text x="56" y="80">1/10W</text>
<text x="66.6" y="81.7">5%</text>
<text x="66.6" y="80">1/10W</text>
<text x="77.1" y="81.7">5%</text>
<text x="77.1" y="80">1/10W</text>
<text x="89.4" y="81.7">5%</text>
<text x="89.4" y="80">1/10W</text>
<text x="56" y="101">1/10W</text>
<text x="66.6" y="101">1/10W</text>
<text x="77.1" y="101">1/10W</text>
<text x="89.4" y="101">1/10W</text>
<text x="56" y="102.7">5%</text>
<text x="66.6" y="102.7">5%</text>
<text x="77.1" y="102.7">5%</text>
<text x="89.4" y="102.7">5%</text>
<text x="122.7" y="115.4">0402P</text>
<text x="122.7" y="116.8">1/10W</text>
</g>
</svg>
